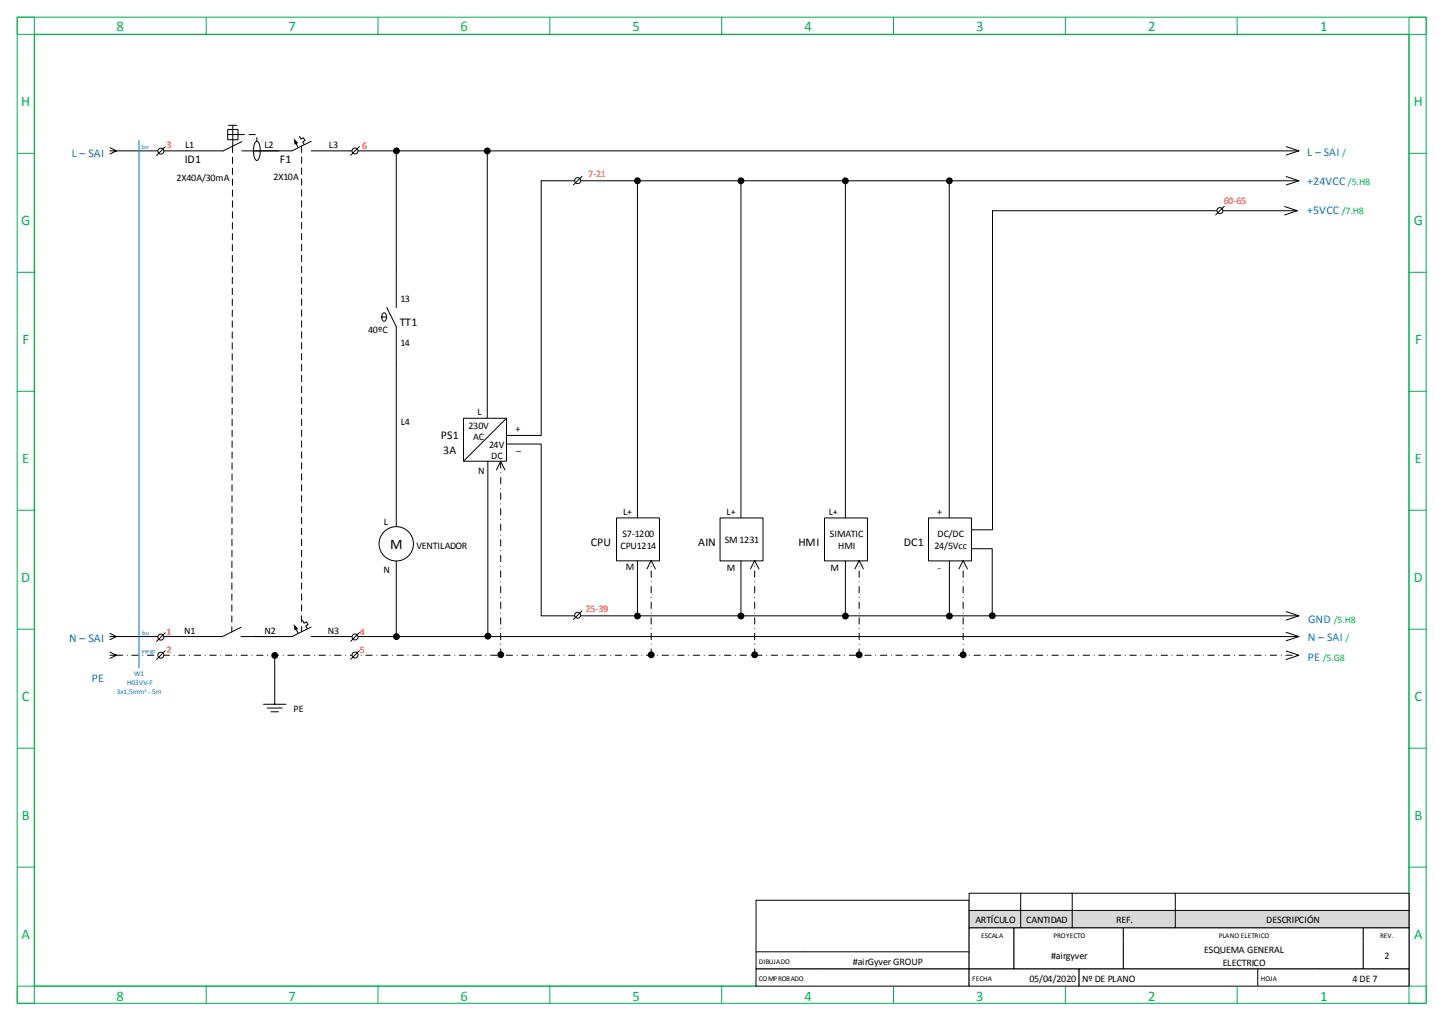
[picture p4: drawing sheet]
<svg xmlns="http://www.w3.org/2000/svg" width="420mm" height="297mm" viewBox="0 0 420 297" stroke-linecap="round" stroke-linejoin="round" font-family="sans-serif">
<path d="M282.8 159.7h5.9v19.5" fill="none" stroke="#000" stroke-width=".29"/>
<circle cx="288.7" cy="179.2" r="1" fill="#000"/>
<g fill="none" stroke="#00b050" stroke-width=".29">
<path d="M5 5h5v287h-5zM5 5h410v5h-410zM10 10h400v277h-400zM60 5v5M110 5v5M160 5v5M210 5v5M260 5v5M310 5v5M360 5v5M410 5h5v287h-5zM5 44.6h5"/>
<path d="M410 44.6h5M5 79.3h5M410 79.3h5M5 113.9h5M410 113.9h5M5 148.5h5M410 148.5h5M5 183.1h5M410 183.1h5M5 217.7h5M410 217.7h5M5 252.4h5"/>
<path d="M410 252.4h5M5 287h410v5h-410zM60 287v5M110 287v5M160 287v5M210 287v5M260 287v5M310 287v5M360 287v5"/>
</g>
<path d="M220 262h62v15h-62z" fill-rule="evenodd" fill="#fff"/>
<path d="M220 262h62v15h-62z" fill="none" stroke="#000" stroke-width=".29"/>
<path d="M220 277h14.2v5h-14.2z" fill-rule="evenodd" fill="#fff"/>
<path d="M234.2 277h-14.2v5h14.2" fill="none" stroke="#000" stroke-width=".29"/>
<path d="M234.2 277h47.8v5h-47.8z" fill-rule="evenodd" fill="#fff"/>
<path d="M234.2 277h47.8v5h-47.8" fill="none" stroke="#000" stroke-width=".29"/>
<path d="M220 282h19v5h-19z" fill-rule="evenodd" fill="#fff"/>
<path d="M239 282h-19v5h19" fill="none" stroke="#000" stroke-width=".29"/>
<path d="M282 270h13.1v4h-13.1z" fill-rule="evenodd" fill="#fff"/>
<path d="M282 274v-4h13.1v4" fill="none" stroke="#000" stroke-width=".29"/>
<path d="M295.1 270h31.8v4h-31.8z" fill-rule="evenodd" fill="#fff"/>
<path d="M295.1 274v-4h31.8v4" fill="none" stroke="#000" stroke-width=".29"/>
<path d="M326.9 270h69.8v4h-69.8z" fill-rule="evenodd" fill="#fff"/>
<path d="M326.9 274v-4h69.8v4" fill="none" stroke="#000" stroke-width=".29"/>
<path d="M396.7 270h13.3v4h-13.3z" fill-rule="evenodd" fill="#fff"/>
<path d="M396.7 274v-4h13.3v4" fill="none" stroke="#000" stroke-width=".29"/>
<path d="M282 274h13.1v8h-13.1z" fill-rule="evenodd" fill="#fff"/>
<path d="M282 274v8h13.1v-8" fill="none" stroke="#000" stroke-width=".29"/>
<path d="M295.1 274h31.8v8h-31.8z" fill-rule="evenodd" fill="#fff"/>
<path d="M295.1 274v8h31.8v-8" fill="none" stroke="#000" stroke-width=".29"/>
<path d="M326.9 274h69.8v8h-69.8z" fill-rule="evenodd" fill="#fff"/>
<path d="M326.9 274v8h69.8v-8" fill="none" stroke="#000" stroke-width=".29"/>
<path d="M396.7 274h13.3v8h-13.3z" fill-rule="evenodd" fill="#fff"/>
<path d="M396.7 274v8h13.3v-8" fill="none" stroke="#000" stroke-width=".29"/>
<path d="M239 282h43v5h-43z" fill-rule="evenodd" fill="#fff"/>
<path d="M239 282h43v5h-43" fill="none" stroke="#000" stroke-width=".29"/>
<path d="M282 282h16.4v5h-16.4z" fill-rule="evenodd" fill="#fff"/>
<path d="M298.4 282h-16.4v5h16.4" fill="none" stroke="#000" stroke-width=".29"/>
<path d="M298.4 282h15.6v5h-15.6z" fill-rule="evenodd" fill="#fff"/>
<path d="M298.4 282h15.6v5h-15.6" fill="none" stroke="#000" stroke-width=".29"/>
<path d="M314 282h52v5h-52z" fill-rule="evenodd" fill="#fff"/>
<path d="M314 282h52v5h-52z" fill="none" stroke="#000" stroke-width=".29"/>
<path d="M366 282h17.9v5h-17.9z" fill-rule="evenodd" fill="#fff"/>
<path d="M383.9 282h-17.9v5h17.9" fill="none" stroke="#000" stroke-width=".29"/>
<path d="M383.9 282h26.1v5h-26.1z" fill-rule="evenodd" fill="#fff"/>
<path d="M383.9 282h26.1v5h-26.1" fill="none" stroke="#000" stroke-width=".29"/>
<path d="M282 265h128v5h-128z" fill-rule="evenodd" fill="#d8d8d8"/>
<path d="M282 265h128v5h-128zM297 265v5M312 265v5M342 265v5" fill="none" stroke="#000" stroke-width=".29"/>
<path d="M282 260h128v5h-128z" fill-rule="evenodd" fill="#fff"/>
<path d="M32 43.9h22.2M32 43l1.8 .9-1.8 .9M32 185.3h22M32 184.3l1.8 1-1.8 .9M282 260h128v5h-128zM297 260v5M312 260v5M342 260v5" fill="none" stroke="#000" stroke-width=".29"/>
<circle cx="115.3" cy="158.3" r="5" fill="#fff"/>
<g fill="none" stroke="#000" stroke-width=".29">
<path d="M87.2 39.7l.4 .8 .7-.4 .5 .8-.7 .4 .5 .8M70.4 41.2l-5.4 2.7h-10.8M86.2 41.8l.6 1.2M90.5 41.1l-5.5 2.8h-14.6M90.5 43.9h287.5M115.3 44v34.5M374.3 42.7l3.7 1.2-3.7 1.2M115.3 163.3v22M32 190.7h1.8M32 189.8l1.8 .9M33.8 190.7l-1.8 .9M70.2 182.6l-5.4 2.7h-10.8"/>
<path d="M86.2 183.1l.6 1.2M88.1 180.6l.4 .8 .7-.4 .5 .8-.7 .4 .5 .8M90.5 182.5l-5.5 2.8h-14.8M90.5 185.3h287.5M374.3 189.5l3.7 1.2-3.7 1.2M374.3 184l3.7 1.3-3.7 1.2"/>
<circle cx="115.3" cy="158.3" r="5"/>
</g>
<path d="M33.8 190.7h344.2" fill="none" stroke="#000" stroke-width=".29" stroke-dasharray="1.9 1.3 0 1.3"/>
<g fill="#000">
<path d="M85.5 40.3l1.3 1.3-1.1 .5zM85.5 181.6l1.3 1.4-1.1 .5z"/>
<circle cx="115.4" cy="43.9" r="1"/>
<circle cx="115.4" cy="185.3" r="1"/>
</g>
<path d="M67.7 42.6l-.2 141.3M87.8 42.5v141.4" fill="none" stroke="#000" stroke-width=".29" stroke-dasharray="1.9 1.3"/>
<circle cx="46.8" cy="185.4" r=".87" fill="#fff"/>
<g fill="none" stroke="#000" stroke-width=".29">
<path d="M48.1 184.2l-2.5 2.5"/>
<circle cx="46.8" cy="185.4" r=".87"/>
</g>
<circle cx="46.8" cy="190.7" r=".87" fill="#fff"/>
<g fill="none" stroke="#000" stroke-width=".29">
<path d="M48.1 189.4l-2.5 2.5"/>
<circle cx="46.8" cy="190.7" r=".87"/>
</g>
<circle cx="46.8" cy="44" r=".87" fill="#fff"/>
<g fill="none" stroke="#000" stroke-width=".29">
<path d="M48.1 42.7l-2.5 2.5"/>
<circle cx="46.8" cy="44" r=".87"/>
</g>
<circle cx="103.3" cy="185.4" r=".87" fill="#fff"/>
<g fill="none" stroke="#000" stroke-width=".29">
<path d="M104.6 184.1l-2.5 2.5"/>
<circle cx="103.3" cy="185.4" r=".87"/>
</g>
<circle cx="103.3" cy="190.6" r=".87" fill="#fff"/>
<g fill="none" stroke="#000" stroke-width=".29">
<path d="M104.6 189.4l-2.5 2.5"/>
<circle cx="103.3" cy="190.6" r=".87"/>
</g>
<circle cx="103.3" cy="43.9" r=".87" fill="#fff"/>
<g fill="none" stroke="#000" stroke-width=".29">
<path d="M104.6 42.7l-2.5 2.5M141.8 44.2v77.5M185.5 53v97.7M115.3 78.5v11M111.1 92.3h1.4M111.5 91.1l.3-.1a1.46 1.46 0 0 1 0 2.5 1.51 1.51 0 0 1-.3-2.4zM112.5 89.5l2.8 5.5v11.1"/>
<circle cx="103.3" cy="43.9" r=".87"/>
</g>
<g fill="#000">
<circle cx="141.8" cy="43.9" r="1"/>
<circle cx="185.5" cy="52.6" r="1"/>
</g>
<path d="M134.9 121.7h12.5v12.5h-12.5z" fill-rule="evenodd" fill="#fff"/>
<path d="M157.5 52.6h220.5M157.5 52.6v74.1h-10M374.3 51.4l3.7 1.2-3.7 1.2M134.9 121.7h12.5v12.5h-12.5zM142 134.2v50.4M147.4 121.7l-12.5 12.5M147.5 129.2h10v50M157.6 179.2h220.4M374.3 178l3.7 1.2-3.7 1.3" fill="none" stroke="#000" stroke-width=".29"/>
<circle cx="142" cy="185.1" r="1" fill="#000"/>
<path d="M179.4 150.7h12.5v12.5h-12.5z" fill-rule="evenodd" fill="#fff"/>
<path d="M215.6 53.1v97.6M179.4 150.7h12.5v12.5h-12.5zM185.5 163.2v15.5" fill="none" stroke="#000" stroke-width=".29"/>
<g fill="#000">
<circle cx="215.6" cy="52.6" r="1"/>
<circle cx="185.5" cy="179.3" r="1"/>
</g>
<path d="M209.5 150.7h12.5v12.5h-12.5z" fill-rule="evenodd" fill="#fff"/>
<path d="M209.5 150.7h12.5v12.5h-12.5zM188.3 165.6l1.2-2.5 1.2 2.5M215.6 163.2v15.5M218.4 165.6l1.2-2.5 1.2 2.5" fill="none" stroke="#000" stroke-width=".29"/>
<g fill="#000">
<circle cx="215.6" cy="179.3" r="1"/>
<circle cx="189.5" cy="190.6" r="1"/>
<circle cx="219.6" cy="190.6" r="1"/>
</g>
<path d="M189.5 190.7v-27.6M219.6 190.7v-27.6" fill="none" stroke="#000" stroke-width=".29" stroke-dasharray="1.9 1.3 0 1.3"/>
<circle cx="168.1" cy="52.6" r=".87" fill="#fff"/>
<g fill="none" stroke="#000" stroke-width=".29">
<path d="M169.4 51.3l-2.6 2.5"/>
<circle cx="168.1" cy="52.6" r=".87"/>
</g>
<circle cx="168.1" cy="179" r=".87" fill="#fff"/>
<g fill="none" stroke="#000" stroke-width=".29">
<path d="M246 53.1v97.6M169.4 177.8l-2.6 2.5"/>
<circle cx="168.1" cy="179" r=".87"/>
</g>
<circle cx="246" cy="52.6" r="1" fill="#000"/>
<path d="M239.9 150.7h12.5v12.5h-12.5z" fill-rule="evenodd" fill="#fff"/>
<path d="M115.3 106.1v47.2M144.5 136.8l1.2-2.5 1.2 2.5M239.9 150.7h12.5v12.5h-12.5zM246 163.2v15.5M248.8 165.6l1.2-2.5 1.2 2.5M79.9 190.8v14.2M76.7 205h6.5M77.8 206.1h4.3M78.9 207.2h2.1" fill="none" stroke="#000" stroke-width=".29"/>
<g fill="#000">
<circle cx="276.3" cy="52.6" r="1"/>
<circle cx="246" cy="179.3" r="1"/>
<circle cx="79.9" cy="190.8" r="1"/>
<circle cx="145.7" cy="190.5" r="1"/>
<circle cx="250" cy="190.6" r="1"/>
</g>
<path d="M145.7 190.7v-56.4M250 190.7v-27.6" fill="none" stroke="#000" stroke-width=".29" stroke-dasharray="1.9 1.3 0 1.3"/>
<path d="M40.4 40.9v153.5" fill="none" stroke="#0070c0" stroke-width=".29"/>
<path d="M270.2 150.7h12.5v12.5h-12.5z" fill-rule="evenodd" fill="#fff"/>
<path d="M276.2 52.7v98M373.8 60.1l3.7 1.2-3.7 1.3M377.5 61.3h-88.7v92.9h-6.1M270.2 150.7h12.5v12.5h-12.5zM276.3 163.2v15.5M279 165.6l1.3-2.5 1.2 2.5" fill="none" stroke="#000" stroke-width=".29"/>
<g fill="#000">
<circle cx="276.3" cy="179.3" r="1"/>
<circle cx="280.3" cy="190.6" r="1"/>
</g>
<path d="M280.3 190.7v-27.6" fill="none" stroke="#000" stroke-width=".29" stroke-dasharray="1.9 1.3 0 1.3"/>
<circle cx="355" cy="61.3" r=".87" fill="#fff"/>
<g fill="none" stroke="#000" stroke-width=".29">
<path d="M74.5 41.2l.2-.1a2.79 2.79 0 0 1 1 2.8l-.1 1.4a1.11 1.11 0 0 1-1.1 1.3 5.3 5.3 0 0 1 0-5.4zM356.3 60l-2.6 2.6"/>
<circle cx="355" cy="61.3" r=".87"/>
</g>
<path d="M66.3 37.7h3v3h-3z" fill-rule="evenodd" fill="#fff"/>
<path d="M66.3 37.7h3v3h-3zM66.3 39.2h2.9M66.5 36.5h2.4M67.7 36.5v4.2" fill="none" stroke="#000" stroke-width=".29"/>
<path d="M69.3 39.2h5.4v1.9M67.7 42.5v-1.8" fill="none" stroke="#000" stroke-width=".29" stroke-dasharray="1.9 1.3"/>
<g font-size="4.2" fill="#00b050">
<text x="33.9" y="9">8</text>
<text x="84" y="9">7</text>
<text x="134" y="9">6</text>
<text x="184" y="9">5</text>
<text x="234.1" y="9">4</text>
<text x="284.1" y="9">3</text>
<text x="334.1" y="9">2</text>
<text x="384.2" y="9">1</text>
<text x="6.2" y="30.8">H</text>
<text x="411.4" y="30.8">H</text>
<text x="6.2" y="65.5">G</text>
<text x="411.4" y="65.5">G</text>
<text x="6.5" y="100.1">F</text>
<text x="411.8" y="100.1">F</text>
<text x="6.5" y="134.8">E</text>
<text x="411.7" y="134.8">E</text>
<text x="6.2" y="169.5">D</text>
<text x="411.5" y="169.5">D</text>
<text x="6.4" y="204.1">C</text>
<text x="411.6" y="204.1">C</text>
<text x="6.3" y="238.8">B</text>
<text x="411.6" y="238.8">B</text>
<text x="6.3" y="273.4">A</text>
<text x="411.5" y="273.4">A</text>
<text x="33.9" y="291.2">8</text>
<text x="84" y="291.2">7</text>
<text x="134" y="291.2">6</text>
<text x="184" y="291.2">5</text>
<text x="234.1" y="291.2">4</text>
<text x="284.1" y="291.2">3</text>
<text x="334.1" y="291.2">2</text>
<text x="384.2" y="291.2">1</text>
</g>
<text font-size="4.2" x="113.6" y="159.7">M</text>
<g font-size="3.4" fill="#0070c0">
<text x="20.9" y="45.7">L – SAI</text>
<text x="380.4" y="45.3">L – SAI</text>
<text x="380.3" y="53.8">+24VCC</text>
<text x="380.3" y="62.3">+5VCC</text>
<text x="380.6" y="181.2">GND</text>
<text x="20.1" y="187">N – SAI</text>
<text x="380.5" y="186.6">N – SAI</text>
<text x="380.5" y="192.3">PE</text>
<text x="26.7" y="198.6">PE</text>
</g>
<g font-size="3.4">
<text x="53.7" y="47.5">ID1</text>
<text x="81.5" y="47.5">F1</text>
<text x="116.3" y="94.9">TT1</text>
<text x="128.3" y="127.8">PS1</text>
<text x="129" y="132">3A</text>
<text x="171.9" y="159">CPU</text>
<text x="203.1" y="159">AIN</text>
<text x="232.3" y="159">HMI</text>
<text x="263" y="159">DC1</text>
</g>
<g font-size="2.9" fill="#f00">
<text x="48.5" y="43">3</text>
<text x="105.4" y="43.3">6</text>
<text x="171.2" y="51.6">7-21</text>
<text x="356.1" y="59.2">60-65</text>
<text x="170.5" y="178.2">25-39</text>
<text x="48.5" y="184.9">1</text>
<text x="104.7" y="184.9">4</text>
<text x="48.5" y="190.2">2</text>
<text x="104.7" y="190.1">5</text>
</g>
<g font-size="2.9">
<text x="53.9" y="43.1">L1</text>
<text x="77" y="43.1">L2</text>
<text x="95.7" y="43.1">L3</text>
<text x="51.4" y="52.7">2X40A/30mA</text>
<text x="79.6" y="52.5">2X10A</text>
<text x="116.5" y="87.9">13</text>
<text x="107.1" y="96.8">40ºC</text>
<text x="116.5" y="100.7">14</text>
<text x="116.6" y="123.8">L4</text>
<text x="136.3" y="124.7">230V</text>
<text x="139" y="120.7">L</text>
<text x="150" y="125.7">+</text>
<text x="137.7" y="128.1">AC</text>
<text x="142.3" y="130.3">24V</text>
<text x="150.2" y="131">_</text>
<text x="139.1" y="137.9">N</text>
<text x="142.9" y="133.7">DC</text>
<text x="181.4" y="149.8">L+</text>
<text x="211.4" y="149.8">L+</text>
<text x="241.2" y="149.8">L+</text>
<text x="272.7" y="149.8">+</text>
<text x="111.7" y="152.9">L</text>
<text x="121.2" y="159.9">VENTILADOR</text>
<text x="180.5" y="159.7">CPU1214</text>
<text x="181.1" y="156.3">S7-1200</text>
<text x="210.9" y="158">SM 1231</text>
<text x="241.5" y="156.3">SIMATIC</text>
<text x="243.9" y="159.7">HMI</text>
<text x="271.9" y="159.7">24/5Vcc</text>
<text x="272.8" y="156.3">DC/DC</text>
<text x="111.6" y="166.9">N</text>
<text x="182.1" y="166">M</text>
<text x="211.5" y="166">M</text>
<text x="241.6" y="166">M</text>
<text x="272.9" y="166">-</text>
<text x="53.6" y="184.4">N1</text>
<text x="77" y="184.4">N2</text>
<text x="95.4" y="184.4">N3</text>
<text x="85.4" y="207.2">PE</text>
<text x="283.9" y="268.7">ARTÍCULO</text>
<text x="298.6" y="268.7">CANTIDAD</text>
<text x="324.7" y="268.7">REF.</text>
<text x="368.5" y="268.7">DESCRIPCIÓN</text>
<text x="248.2" y="280.7">#airGyver GROUP</text>
<text x="305.8" y="279.3">#airgyver</text>
<text x="350.4" y="277.3">ESQUEMA GENERAL</text>
<text x="355.8" y="281.2">ELECTRICO</text>
<text x="402.9" y="279.3">2</text>
<text x="299.6" y="285.8">05/04/2020</text>
<text x="314.9" y="285.8">Nº DE PLANO</text>
<text x="393.5" y="285.8">4 DE7</text>
</g>
<g font-size="2.9" fill="#00b050">
<text x="390.6" y="45.3">/</text>
<text x="392.2" y="53.8">/5.H8</text>
<text x="390.5" y="62.3">/7.H8</text>
<text x="388.1" y="181.2">/5.H8</text>
<text x="391.5" y="186.6">/</text>
<text x="384.9" y="192.3">/5.G8</text>
</g>
<g font-size="2.1" fill="#0070c0">
<text x="39" y="196.8">W1</text>
<text x="34" y="201.9">3x1,5mm - 5m</text>
<text x="37" y="199.3">H03VV-F</text>
</g>
<g font-size="2.1">
<text x="285.5" y="273">ESCALA</text>
<text x="306.5" y="273">PROYECTO</text>
<text x="354.7" y="273">PLANO ELETRICO</text>
<text x="401.6" y="273">REV.</text>
<text x="220.8" y="280.5">DIBUJADO</text>
<text x="220.8" y="285.5">COMPROBADO</text>
<text x="282.9" y="285.5">FECHA</text>
<text x="366.9" y="285.5">HOJA</text>
</g>
<g font-size="1.9" fill="#0070c0">
<text x="41.3" y="43.3">bn</text>
<text x="41.3" y="184.7">bu</text>
<text x="41.2" y="190">yw-gr</text>
<text x="42" y="201.9">²</text>
</g>
</svg>
